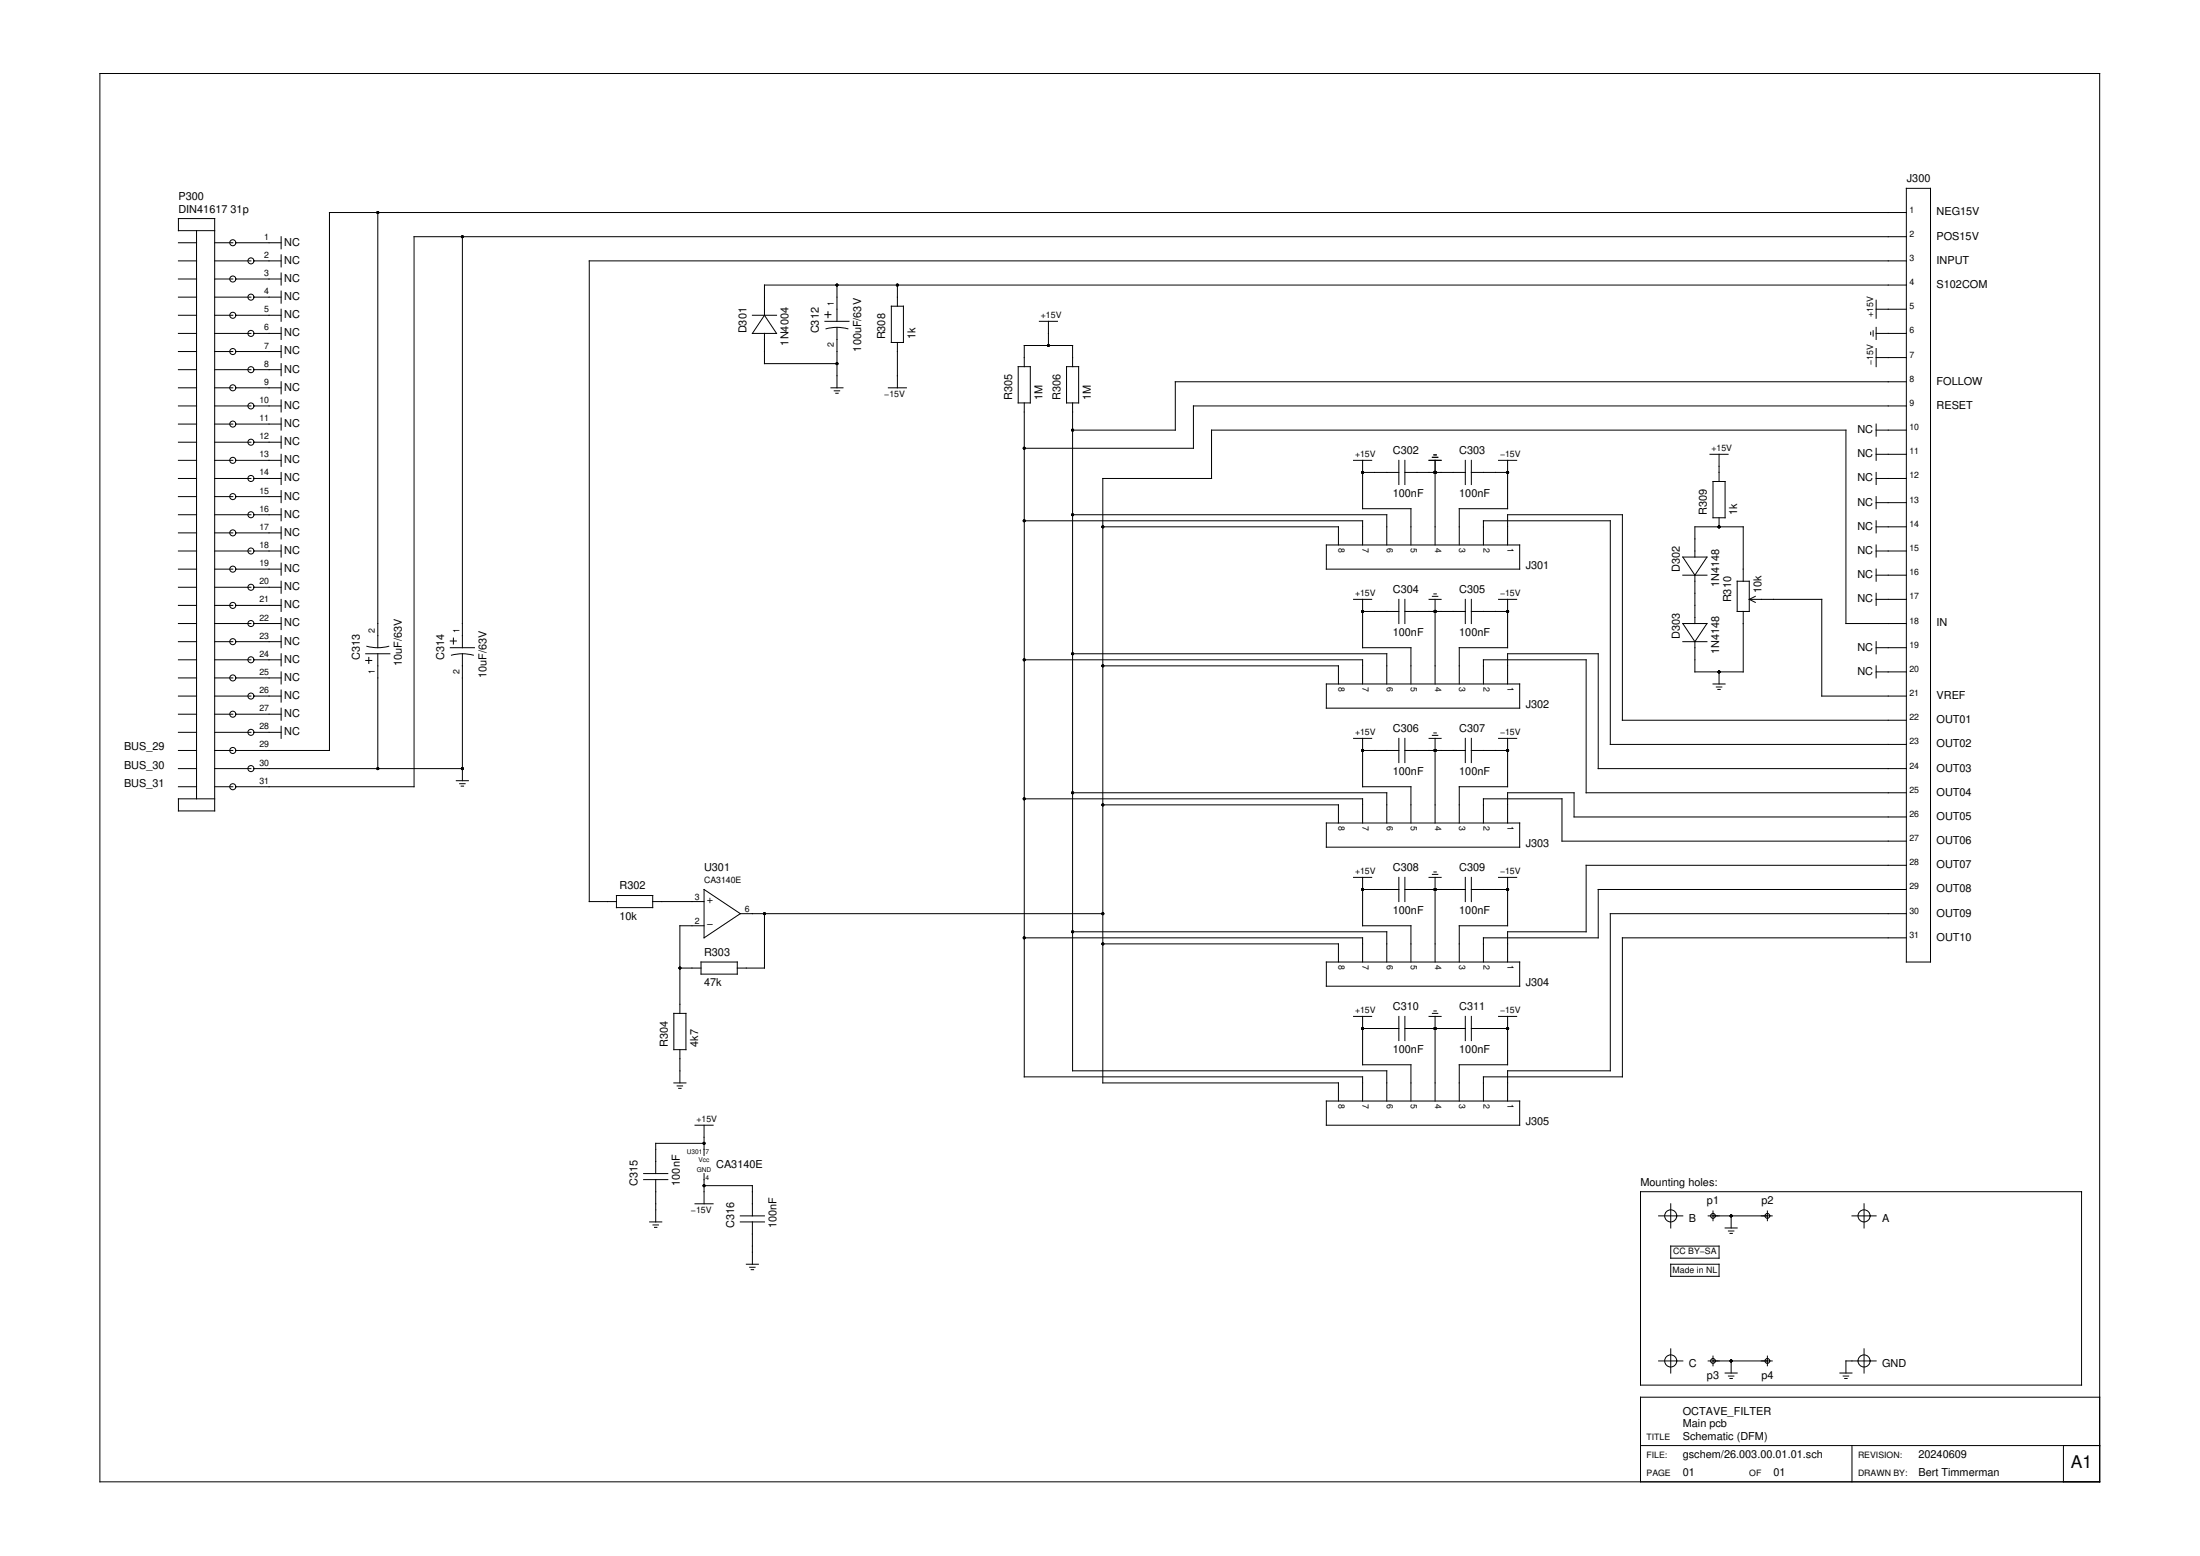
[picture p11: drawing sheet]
<svg xmlns="http://www.w3.org/2000/svg" width="420mm" height="297mm" viewBox="0 0 420 297" stroke-linecap="round" stroke-linejoin="round" font-family="sans-serif">
<g fill="none" stroke="#000" stroke-width=".19">
<path d="M19.1 14h381.9v268.9h-381.9zM364.1 36h4.6v147.6h-4.6zM34.1 56.7h3.4M34.1 53.3h3.4M34.1 46.3h3.4M34.1 49.8h3.4M37.5 44v108.5M41 44h-6.9v-2.3h6.9v113.1h-6.9v-2.3h6.9M41 56.7h6.9M41 53.3h3.5M41 46.3h3.5M41 49.8h6.9"/>
<path d="M45 53.3h8.7M45 46.3h8.7M48.5 56.7h5.2M48.5 49.8h5.2M53.7 45.2v2.3M53.7 48.6v2.4M53.7 52.1v2.3M53.7 55.6v2.3M53.7 59v2.3M72.2 40.6v83M88.3 45.2v78.4M158.1 59.5v1.1"/>
<path d="M159.8 54.4v6.9M170.2 58.5h2.3v6.9h-2.3zM171.4 54.4v4.1M358.3 57.3v3.5M358.3 59h5.8M364.1 49.8h-251.6v122.3h5.2M364.1 40.6h-301.2v102.7h-17.9M364.1 45.2h-285v105h-34.1M364.1 54.4h-218.1v5.8M34.1 77.5h3.4M34.1 74h3.4M34.1 67.1h3.4"/>
<path d="M34.1 63.6h3.4M34.1 60.2h3.4M34.1 70.6h3.4M41 77.5h6.9M41 74h3.5M41 67.1h3.5M41 63.6h6.9M41 60.2h3.5M41 70.6h6.9M45 74h8.7M45 67.1h8.7M45 60.2h8.7"/>
<path d="M48.5 77.5h5.2M48.5 63.6h5.2M48.5 70.6h5.2M53.7 62.5v2.3M53.7 66v2.3M53.7 69.4v2.3M53.7 72.9v2.3M53.7 76.3v2.3M53.7 79.8v2.3M143.7 60.2h4.6M146 60.2l2.3 3.4h-4.6zM146 63.6v5.8h13.8"/>
<path d="M157.5 61.3h4.7M157.5 60.1h1.2M157.8 62.8a8.1 8.1 0 0 1 4.1 0M158.7 74h2.3M159.3 74.6h1.1M159.6 75.1h.5M159.8 62.5v11.5M169.7 74h3.4M171.4 65.4v8.6M194.5 70h2.3v6.9h-2.3zM195.6 70v-4h9.2v4M195.6 76.9v128.7h64.6v4.6"/>
<path d="M198.5 61.3h3.5M200.2 61.3v4.7M203.7 70h2.3v6.9h-2.3zM204.8 76.9v127.5h60v5.8M357.3 63.4v.5M357.7 63.1v1.1M358.3 63.6h5.8M358.3 62.5v2.3M358.3 66.5v3.5M358.3 68.3h5.8M364.1 77.5h-136.2v8.1h-32.3M364.1 72.9h-139.6v9.2h-19.7"/>
<path d="M34.1 98.3h3.4M34.1 94.8h3.4M34.1 87.9h3.4M34.1 81h3.4M34.1 84.4h3.4M34.1 91.3h3.4M41 98.3h6.9M41 94.8h3.5M41 87.9h3.5M41 81h3.5M41 84.4h6.9M41 91.3h6.9"/>
<path d="M45 94.8h8.7M45 87.9h8.7M45 81h8.7M48.5 98.3h5.2M48.5 84.4h5.2M48.5 91.3h5.2M53.7 83.3v2.3M53.7 86.7v2.3M53.7 90.2v2.3M53.7 93.6v2.4M53.7 97.1v2.3M195.6 99.4h64.6v4.6"/>
<path d="M204.8 98.3h60v5.7M258.5 87.9h3.5M260.2 90.2h7M260.2 87.9v9.2h9.3v6.9M267.2 87.9v4.6M268.3 90.2h11.5M268.3 87.9v4.6M272.9 87.9h2.3M273.6 87.3h1M273.8 86.8h.5M274.1 87.9v16.1M279.8 87.9v4.6"/>
<path d="M281 90.2h6.9M281 87.9v4.6M286.2 87.9h3.5M287.9 87.9v9.2h-9.2v6.9M326.6 86.7h3.4M327.2 91.9h2.3v6.9h-2.3zM328.3 86.7v5.2M328.3 98.8v1.8M358.3 91.3h5.8M358.3 81v2.3M358.3 85.6v2.3M358.3 90.2v2.3"/>
<path d="M358.3 94.8v2.3M358.3 99.4v2.3M358.3 82.1h5.8M358.3 86.7h5.8M358.3 96h5.8M34.1 119h3.4M34.1 115.6h3.4M34.1 112.1h3.4M34.1 108.6h3.4M34.1 105.2h3.4M34.1 101.7h3.4M41 119h6.9"/>
<path d="M41 115.6h3.5M41 112.1h6.9M41 108.6h3.5M41 105.2h6.9M41 101.7h3.5M45 115.6h8.7M45 108.6h8.7M45 101.7h8.7M48.5 119h5.2M48.5 112.1h5.2M48.5 105.2h5.2M53.7 100.6v2.3"/>
<path d="M53.7 104v2.3M53.7 107.5v2.3M53.7 111v2.3M53.7 114.4v2.3M53.7 117.9v2.3M210.6 100.6h45v3.4M253.3 104h36.9v4.6h-36.9zM258.5 114.4h3.5M260.2 114.4v9.2h9.3v7M260.2 116.7h7M267.2 114.4v4.6M268.3 114.4v4.6"/>
<path d="M268.3 116.7h11.5M272.9 114.4h2.3M273.6 113.8h1M273.8 113.4h.5M274.1 114.4v16.2M279.8 114.4v4.6M281 114.4v4.6M281 116.7h6.9M283.3 104v-4.6h24.2v42.7h56.6M286.2 114.4h3.5M287.9 104v-5.7h21.9v39.2h54.3M287.9 114.4v9.2h-9.2v7"/>
<path d="M321.4 119h4.6l-2.3 3.5zM321.4 109.8h4.6M321.4 106.3h4.6l-2.3 3.5zM323.7 106.3v-5.7h9.2v10.4M323.7 109.8v9.2M331.8 111h2.3v5.7h-2.3zM332.9 116.7v11.6h-9.2v-5.8M334.1 114.4h13.8v18.5h16.2M334.1 114.4l1.1 .6M335.2 113.8l-1.1 .6M358.3 105.2h5.8M358.3 100.6h5.8"/>
<path d="M358.3 114.4h5.8M358.3 104v2.3M358.3 108.6v2.4M358.3 113.3v2.3M358.3 109.8h5.8M364.1 119h-11.6v-36.9h-121.1v9.2h-20.8v115.4h45v3.5M34.1 129.4h3.4M34.1 126h3.4M34.1 122.5h3.4M34.1 132.9h3.4M34.1 136.3h3.4M34.1 139.8h3.4"/>
<path d="M41 129.4h3.5M41 126h6.9M41 122.5h3.5M41 132.9h6.9M41 136.3h3.5M41 139.8h6.9M45 129.4h8.7M45 122.5h8.7M45 136.3h8.7M48.5 126h5.2M48.5 132.9h5.2M48.5 139.8h5.2"/>
<path d="M53.7 121.3v2.3M53.7 124.8v2.3M53.7 128.3v2.3M53.7 131.7v2.3M53.7 135.2v2.3M53.7 138.6v2.4M69.8 124.8h4.7M69.8 126.1h1.2M70.1 123.4a8.1 8.1 0 0 0 4.1 0M70.4 125.5v1.1M72.2 124.8v21.9M86 123.6h4.6"/>
<path d="M86 122.4h1.2M86.2 125.1a8.1 8.1 0 0 1 4.2 0M86.6 121.8v1.2M88.3 124.8v24.2M195.6 126h64.6v4.6M204.8 124.8h60v5.8M210.6 127.1h45v3.5M253.3 130.6h36.9v4.6h-36.9zM273.8 139.9h.5M283.3 130.6v-4.6h19.6v25.3h61.2M287.9 130.6v-5.8h17.3v21.9h58.9M321.4 122.5h4.6"/>
<path d="M327.2 130.6h2.3M327.8 131.1h1M328.1 131.6h.4M328.3 128.3v2.3M358.3 123.6h5.8M358.3 128.3h5.8M358.3 122.5v2.3M358.3 127.1v2.3M34.1 143.3h3.4M34.1 150.2h3.4M34.1 146.7h3.4M41 143.3h3.5"/>
<path d="M41 150.2h3.5M41 146.7h6.9M48.5 146.7h39.8M87.2 149h2.3M87.8 149.6h1M88.1 150.1h.4M195.6 152.5h64.6v4.6M204.8 151.3h60v5.8M210.6 153.6h45v3.5M253.3 157.1h36.9v4.6h-36.9zM258.5 141h3.5M260.2 143.3h7"/>
<path d="M260.2 141v9.2h9.3v6.9M267.2 141v4.6M268.3 143.3h11.5M268.3 141v4.6M272.9 141h2.3M273.6 140.4h1M274.1 141v16.1M279.8 141v4.6M281 143.3h6.9M281 141v4.6M283.3 157.1v-4.6h15v8.1h65.8M286.2 141h3.5"/>
<path d="M287.9 141v9.2h-9.2v6.9M364.1 156h-63.5v-4.7h-12.7v5.8M117.7 171h7v2.3h-7zM124.7 172.1h9.8M134.5 176.7h-4.7v16.8M134.5 169.8l6.9 4.6-6.9 4.6zM141.4 174.4h69.2M146 174.4v10.4h-5.2M195.6 179h64.6v4.6M204.8 177.9h60v5.7M258.5 167.5h3.5M260.2 167.5v9.2h9.3v6.9"/>
<path d="M260.2 169.8h7M267.2 167.5v4.6M268.3 167.5v4.6M268.3 169.8h11.5M272.9 167.5h2.3M273.6 166.9h1M273.8 166.5h.5M274.1 167.5v16.1M279.8 167.5v4.6M281 167.5v4.6M281 169.8h6.9M286.2 167.5h3.5"/>
<path d="M287.9 167.5v9.2h-9.2v6.9M364.1 174.4h-56.6v30h-19.6v5.8M364.1 169.8h-58.9v9.2h-21.9v4.6M364.1 165.2h-61.2v12.7h-15v5.7M364.1 179h-54.3v26.6h-26.5v4.6M128.7 193.5h2.3v6.9h-2.3zM129.8 184.8h4.1M133.9 183.6h6.9v2.4h-6.9zM210.6 180.2h45v3.4M253.3 183.6h36.9v4.7h-36.9zM258.5 194h3.5M260.2 196.3h7"/>
<path d="M260.2 194v9.3h9.3v6.9M267.2 194v4.6M268.3 194v4.6M268.3 196.3h11.5M272.9 194h2.3M273.6 193.5h1M273.8 193h.5M274.1 194v16.2M279.8 194v4.6M281 194v4.6M281 196.3h6.9M286.2 194h3.5"/>
<path d="M287.9 194v9.3h-9.2v6.9M128.7 206.7h2.3M129.3 207.3h1.1M129.6 207.8h.5M129.8 200.4v6.3M132.7 214.8h3.5M134.5 214.8v5.8M134.5 218.3h-9.3v5.7M253.3 210.2h36.9v4.6h-36.9zM122.9 225.2h4.6M122.9 224h4.6M124.1 233.3h2.3"/>
<path d="M124.7 233.8h1M125 234.3h.5M125.2 225.2v8.1M132.7 229.8h3.5M134.5 224v5.8M134.5 226.3h9.2v5.8M141.4 232.1h4.6M141.4 233.3h4.6M143.7 233.3v8M313.3 227.5h84.2v36.9h-84.2zM316.8 232.1h4.6M319.1 237.9h9.2v2.3h-9.2z"/>
<path d="M319.1 229.8v4.6M326.2 232.1h12.3M327.2 231.2v1.8M329.5 234.4h2.3M330.1 235h1M330.4 235.5h.4M330.6 232.1v2.3M337.5 231.2v1.8M353.7 232.1h4.6M356 229.8v4.6M142.5 241.3h2.3M143.2 241.9h1"/>
<path d="M143.5 242.4h.4M316.8 259.8h4.6M319.1 241.3h9.2v2.3h-9.2zM319.1 257.5v4.6M326.2 259.8h12.3M327.2 258.9v1.8M330.6 259.8v2.3M337.5 258.9v1.8M356 257.5v4.6M358.3 259.8h-5.8v2.3M313.3 276h87.7M329.5 262.1h2.3"/>
<path d="M330.1 262.7h1M330.4 263.1h.4M351.4 262.1h2.3M352 262.7h1.1M352.3 263.1h.5M353.7 276v6.9M394.1 276v6.9M401 266.7h-87.7v16.2"/>
<circle cx="44.5" cy="53.3" r=".58"/>
<circle cx="44.5" cy="46.3" r=".58"/>
<circle cx="47.9" cy="56.7" r=".58"/>
<circle cx="47.9" cy="49.8" r=".58"/>
<circle cx="44.5" cy="67.1" r=".58"/>
<circle cx="44.5" cy="60.2" r=".58"/>
<circle cx="44.5" cy="74" r=".58"/>
<circle cx="47.9" cy="63.6" r=".58"/>
<circle cx="47.9" cy="77.5" r=".58"/>
<circle cx="47.9" cy="70.6" r=".58"/>
<circle cx="44.5" cy="81" r=".58"/>
<circle cx="44.5" cy="94.8" r=".58"/>
<circle cx="44.5" cy="87.9" r=".58"/>
<circle cx="47.9" cy="84.4" r=".58"/>
<circle cx="47.9" cy="91.3" r=".58"/>
<circle cx="47.9" cy="98.3" r=".58"/>
<circle cx="44.5" cy="108.6" r=".58"/>
<circle cx="44.5" cy="115.6" r=".58"/>
<circle cx="44.5" cy="101.7" r=".58"/>
<circle cx="47.9" cy="112.1" r=".58"/>
<circle cx="47.9" cy="119" r=".58"/>
<circle cx="47.9" cy="105.2" r=".58"/>
<circle cx="44.5" cy="136.3" r=".58"/>
<circle cx="44.5" cy="122.5" r=".58"/>
<circle cx="44.5" cy="129.4" r=".58"/>
<circle cx="47.9" cy="132.9" r=".58"/>
<circle cx="47.9" cy="139.8" r=".58"/>
<circle cx="47.9" cy="126" r=".58"/>
<circle cx="44.5" cy="150.2" r=".58"/>
<circle cx="44.5" cy="143.3" r=".58"/>
<circle cx="47.9" cy="146.7" r=".58"/>
<circle cx="319.1" cy="232.1" r="1.15"/>
<circle cx="327.2" cy="232.1" r=".46"/>
<circle cx="337.5" cy="232.1" r=".46"/>
<circle cx="356" cy="232.1" r="1.15"/>
<circle cx="319.1" cy="259.8" r="1.15"/>
<circle cx="327.2" cy="259.8" r=".46"/>
<circle cx="337.5" cy="259.8" r=".46"/>
<circle cx="356" cy="259.8" r="1.15"/>
</g>
<g fill="#000">
<circle cx="72.2" cy="40.6" r=".29"/>
<circle cx="88.3" cy="45.2" r=".29"/>
<circle cx="159.8" cy="54.4" r=".29"/>
<circle cx="171.4" cy="54.4" r=".29"/>
<circle cx="159.8" cy="69.4" r=".29"/>
<circle cx="200.2" cy="66" r=".29"/>
<circle cx="195.6" cy="85.6" r=".29"/>
<circle cx="195.6" cy="99.4" r=".29"/>
<circle cx="204.8" cy="98.3" r=".29"/>
<circle cx="204.8" cy="82.1" r=".29"/>
<circle cx="260.2" cy="90.2" r=".29"/>
<circle cx="274.1" cy="90.2" r=".29"/>
<circle cx="287.9" cy="90.2" r=".29"/>
<circle cx="210.6" cy="100.6" r=".29"/>
<circle cx="260.2" cy="116.7" r=".29"/>
<circle cx="274.1" cy="116.7" r=".29"/>
<circle cx="287.9" cy="116.7" r=".29"/>
<circle cx="328.3" cy="100.6" r=".29"/>
<circle cx="195.6" cy="126" r=".29"/>
<circle cx="204.8" cy="124.8" r=".29"/>
<circle cx="210.6" cy="127.1" r=".29"/>
<circle cx="328.3" cy="128.3" r=".29"/>
<circle cx="72.2" cy="146.7" r=".29"/>
<circle cx="88.3" cy="146.7" r=".29"/>
<circle cx="195.6" cy="152.5" r=".29"/>
<circle cx="204.8" cy="151.3" r=".29"/>
<circle cx="210.6" cy="153.6" r=".29"/>
<circle cx="260.2" cy="143.3" r=".29"/>
<circle cx="274.1" cy="143.3" r=".29"/>
<circle cx="287.9" cy="143.3" r=".29"/>
<circle cx="146" cy="174.4" r=".29"/>
<circle cx="195.6" cy="179" r=".29"/>
<circle cx="204.8" cy="177.9" r=".29"/>
<circle cx="210.6" cy="174.4" r=".29"/>
<circle cx="260.2" cy="169.8" r=".29"/>
<circle cx="274.1" cy="169.8" r=".29"/>
<circle cx="287.9" cy="169.8" r=".29"/>
<circle cx="129.8" cy="184.8" r=".29"/>
<circle cx="210.6" cy="180.2" r=".29"/>
<circle cx="260.2" cy="196.3" r=".29"/>
<circle cx="274.1" cy="196.3" r=".29"/>
<circle cx="287.9" cy="196.3" r=".29"/>
<circle cx="134.5" cy="218.3" r=".29"/>
<circle cx="134.5" cy="226.3" r=".29"/>
<circle cx="330.6" cy="232.1" r=".29"/>
<circle cx="330.6" cy="259.8" r=".29"/>
</g>
<text font-size="3.3" x="395.5" y="280.3">A1</text>
<g font-size="2.1">
<text x="364.2" y="34.8">J300</text>
<text x="34.1" y="38.3">P300</text>
<text x="34.1" y="40.6">DIN41617 31p</text>
<text x="369.8" y="41.1">NEG15V</text>
<text x="54.3" y="46.9">NC</text>
<text x="369.8" y="45.7">POS15V</text>
<text x="54.3" y="53.8">NC</text>
<text x="54.3" y="50.4">NC</text>
<text x="369.8" y="50.3">INPUT</text>
<text x="54.3" y="57.3">NC</text>
<text x="369.8" y="55">S102COM</text>
<text x="54.3" y="64.2">NC</text>
<text x="54.3" y="60.7">NC</text>
<text x="142.5" y="63.6" transform="rotate(-90 142.5 63.6)">D301</text>
<text x="150.6" y="66" transform="rotate(-90 150.6 66)">1N4004</text>
<text x="156.4" y="63.6" transform="rotate(-90 156.4 63.6)">C312</text>
<text x="169.1" y="64.8" transform="rotate(-90 169.1 64.8)">R308</text>
<text x="174.8" y="64.8" transform="rotate(-90 174.8 64.8)">1k</text>
<text x="54.3" y="71.1">NC</text>
<text x="54.3" y="67.7">NC</text>
<text x="164.5" y="67.1" transform="rotate(-90 164.5 67.1)">100uF/63V</text>
<text x="54.3" y="74.6">NC</text>
<text x="193.3" y="76.3" transform="rotate(-90 193.3 76.3)">R305</text>
<text x="199.1" y="76.3" transform="rotate(-90 199.1 76.3)">1M</text>
<text x="202.5" y="76.3" transform="rotate(-90 202.5 76.3)">R306</text>
<text x="208.3" y="76.3" transform="rotate(-90 208.3 76.3)">1M</text>
<text x="369.8" y="73.4">FOLLOW</text>
<text x="54.3" y="81.5">NC</text>
<text x="54.3" y="78.1">NC</text>
<text x="354.7" y="82.7">NC</text>
<text x="369.8" y="78.1">RESET</text>
<text x="54.3" y="88.4">NC</text>
<text x="54.3" y="85">NC</text>
<text x="266" y="86.7">C302</text>
<text x="278.7" y="86.7">C303</text>
<text x="354.7" y="87.3">NC</text>
<text x="54.3" y="95.4">NC</text>
<text x="54.3" y="91.9">NC</text>
<text x="266" y="94.8">100nF</text>
<text x="278.7" y="94.8">100nF</text>
<text x="354.7" y="91.9">NC</text>
<text x="54.3" y="98.8">NC</text>
<text x="326" y="98.3" transform="rotate(-90 326 98.3)">R309</text>
<text x="331.8" y="98.3" transform="rotate(-90 331.8 98.3)">1k</text>
<text x="354.7" y="101.1">NC</text>
<text x="354.7" y="96.5">NC</text>
<text x="54.3" y="105.7">NC</text>
<text x="54.3" y="102.3">NC</text>
<text x="354.7" y="105.7">NC</text>
<text x="54.3" y="112.7">NC</text>
<text x="54.3" y="109.2">NC</text>
<text x="266" y="113.3">C304</text>
<text x="278.7" y="113.3">C305</text>
<text x="291.4" y="108.6">J301</text>
<text x="320.8" y="109.2" transform="rotate(-90 320.8 109.2)">D302</text>
<text x="328.3" y="112.1" transform="rotate(-90 328.3 112.1)">1N4148</text>
<text x="336.4" y="113.3" transform="rotate(-90 336.4 113.3)">10k</text>
<text x="354.7" y="110.4">NC</text>
<text x="54.3" y="119.6">NC</text>
<text x="54.3" y="116.1">NC</text>
<text x="330.6" y="115" transform="rotate(-90 330.6 115)">R310</text>
<text x="354.7" y="115">NC</text>
<text x="369.8" y="119.6">IN</text>
<text x="54.3" y="123.1">NC</text>
<text x="68.7" y="126" transform="rotate(-90 68.7 126)">C313</text>
<text x="84.8" y="126" transform="rotate(-90 84.8 126)">C314</text>
<text x="266" y="121.3">100nF</text>
<text x="278.7" y="121.3">100nF</text>
<text x="320.8" y="121.9" transform="rotate(-90 320.8 121.9)">D303</text>
<text x="328.3" y="124.8" transform="rotate(-90 328.3 124.8)">1N4148</text>
<text x="354.7" y="124.2">NC</text>
<text x="54.3" y="130">NC</text>
<text x="54.3" y="126.5">NC</text>
<text x="76.8" y="127.1" transform="rotate(-90 76.8 127.1)">10uF/63V</text>
<text x="92.9" y="129.4" transform="rotate(-90 92.9 129.4)">10uF/63V</text>
<text x="354.7" y="128.8">NC</text>
<text x="54.3" y="136.9">NC</text>
<text x="54.3" y="133.4">NC</text>
<text x="291.4" y="135.2">J302</text>
<text x="369.8" y="133.4">VREF</text>
<text x="23.7" y="143.3">BUS_29</text>
<text x="54.3" y="140.4">NC</text>
<text x="266" y="139.8">C306</text>
<text x="278.7" y="139.8">C307</text>
<text x="369.8" y="142.7">OUT02</text>
<text x="369.8" y="138.1">OUT01</text>
<text x="23.7" y="146.7">BUS_30</text>
<text x="266" y="147.9">100nF</text>
<text x="278.7" y="147.9">100nF</text>
<text x="369.8" y="147.3">OUT03</text>
<text x="23.7" y="150.2">BUS_31</text>
<text x="369.8" y="151.9">OUT04</text>
<text x="291.4" y="161.7">J303</text>
<text x="369.8" y="156.5">OUT05</text>
<text x="369.8" y="161.1">OUT06</text>
<text x="134.5" y="166.3">U301</text>
<text x="266" y="166.3">C308</text>
<text x="278.7" y="166.3">C309</text>
<text x="369.8" y="165.7">OUT07</text>
<text x="118.3" y="169.8">R302</text>
<text x="135" y="172.5">+</text>
<text x="369.8" y="170.4">OUT08</text>
<text x="118.3" y="175.6">10k</text>
<text x="135" y="176.9">−</text>
<text x="266" y="174.4">100nF</text>
<text x="278.7" y="174.4">100nF</text>
<text x="369.8" y="175">OUT09</text>
<text x="369.8" y="179.6">OUT10</text>
<text x="134.5" y="182.5">R303</text>
<text x="134.5" y="188.3">47k</text>
<text x="291.4" y="188.3">J304</text>
<text x="266" y="192.9">C310</text>
<text x="278.7" y="192.9">C311</text>
<text x="127.5" y="199.8" transform="rotate(-90 127.5 199.8)">R304</text>
<text x="133.3" y="199.8" transform="rotate(-90 133.3 199.8)">4k7</text>
<text x="266" y="201">100nF</text>
<text x="278.7" y="201">100nF</text>
<text x="291.4" y="214.8">J305</text>
<text x="121.8" y="226.3" transform="rotate(-90 121.8 226.3)">C315</text>
<text x="129.8" y="226.3" transform="rotate(-90 129.8 226.3)">100nF</text>
<text x="136.8" y="222.9">CA3140E</text>
<text x="313.3" y="226.3">Mounting holes:</text>
<text x="322.5" y="233.3">B</text>
<text x="326" y="229.8">p1</text>
<text x="336.4" y="229.8">p2</text>
<text x="359.5" y="233.3">A</text>
<text x="140.2" y="234.4" transform="rotate(-90 140.2 234.4)">C316</text>
<text x="148.3" y="234.4" transform="rotate(-90 148.3 234.4)">100nF</text>
<text x="322.5" y="261">C</text>
<text x="326" y="263.3">p3</text>
<text x="336.4" y="263.3">p4</text>
<text x="359.5" y="261">GND</text>
<text x="321.4" y="270.2">OCTAVE_FILTER</text>
<text x="321.4" y="274.8">Schematic (DFM)</text>
<text x="321.4" y="272.5">Main pcb</text>
<text x="321.4" y="281.7">01</text>
<text x="321.4" y="278.3">gschem/26.003.00.01.01.sch</text>
<text x="338.7" y="281.7">01</text>
<text x="366.4" y="281.7">Bert Timmerman</text>
<text x="366.4" y="278.3">20240609</text>
</g>
<g font-size="1.7">
<text x="364.7" y="40.6">1</text>
<text x="50.5" y="45.8">1</text>
<text x="364.7" y="45.2">2</text>
<text x="50.5" y="52.7">3</text>
<text x="50.5" y="49.2">2</text>
<text x="364.7" y="49.8">3</text>
<text x="50.5" y="59.6">5</text>
<text x="50.5" y="56.1">4</text>
<text x="159.3" y="58.5" transform="rotate(-90 159.3 58.5)">1</text>
<text x="364.7" y="54.4">4</text>
<text x="364.7" y="59">5</text>
<text x="50.5" y="63.1">6</text>
<text x="198.8" y="60.8">+15V</text>
<text x="357.7" y="60.5" transform="rotate(-90 357.7 60.5)">+15V</text>
<text x="364.7" y="63.6">6</text>
<text x="50.5" y="66.5">7</text>
<text x="50.5" y="70">8</text>
<text x="159.3" y="66.3" transform="rotate(-90 159.3 66.3)">2</text>
<text x="357.7" y="69.7" transform="rotate(-90 357.7 69.7)">−15V</text>
<text x="364.7" y="68.3">7</text>
<text x="49.5" y="76.9">10</text>
<text x="50.5" y="73.5">9</text>
<text x="168.9" y="75.8">−15V</text>
<text x="364.7" y="72.9">8</text>
<text x="364.7" y="77.5">9</text>
<text x="49.5" y="80.4">11</text>
<text x="49.5" y="83.8">12</text>
<text x="364.7" y="82.1">10</text>
<text x="49.5" y="87.3">13</text>
<text x="258.8" y="87.3">+15V</text>
<text x="286.5" y="87.3">−15V</text>
<text x="326.9" y="86.1">+15V</text>
<text x="364.7" y="86.7">11</text>
<text x="49.5" y="94.2">15</text>
<text x="49.5" y="90.8">14</text>
<text x="364.7" y="91.3">12</text>
<text x="364.7" y="96">13</text>
<text x="49.5" y="101.1">17</text>
<text x="49.5" y="97.7">16</text>
<text x="364.7" y="100.6">14</text>
<text x="49.5" y="104.6">18</text>
<text x="255.6" y="104.6" transform="rotate(90 255.6 104.6)">8</text>
<text x="260.2" y="104.6" transform="rotate(90 260.2 104.6)">7</text>
<text x="264.8" y="104.6" transform="rotate(90 264.8 104.6)">6</text>
<text x="269.5" y="104.6" transform="rotate(90 269.5 104.6)">5</text>
<text x="274.1" y="104.6" transform="rotate(90 274.1 104.6)">4</text>
<text x="278.7" y="104.6" transform="rotate(90 278.7 104.6)">3</text>
<text x="283.3" y="104.6" transform="rotate(90 283.3 104.6)">2</text>
<text x="287.9" y="104.6" transform="rotate(90 287.9 104.6)">1</text>
<text x="364.7" y="105.2">15</text>
<text x="49.5" y="111.5">20</text>
<text x="49.5" y="108.1">19</text>
<text x="258.8" y="113.8">+15V</text>
<text x="286.5" y="113.8">−15V</text>
<text x="364.7" y="109.8">16</text>
<text x="49.5" y="118.5">22</text>
<text x="49.5" y="115">21</text>
<text x="364.7" y="114.4">17</text>
<text x="364.7" y="119">18</text>
<text x="49.5" y="125.4">24</text>
<text x="49.5" y="121.9">23</text>
<text x="71.6" y="120.8" transform="rotate(-90 71.6 120.8)">2</text>
<text x="87.7" y="120.8" transform="rotate(-90 87.7 120.8)">1</text>
<text x="364.7" y="123.6">19</text>
<text x="49.5" y="128.8">25</text>
<text x="71.6" y="128.6" transform="rotate(-90 71.6 128.6)">1</text>
<text x="87.7" y="128.6" transform="rotate(-90 87.7 128.6)">2</text>
<text x="255.6" y="131.1" transform="rotate(90 255.6 131.1)">8</text>
<text x="260.2" y="131.1" transform="rotate(90 260.2 131.1)">7</text>
<text x="264.8" y="131.1" transform="rotate(90 264.8 131.1)">6</text>
<text x="269.5" y="131.1" transform="rotate(90 269.5 131.1)">5</text>
<text x="274.1" y="131.1" transform="rotate(90 274.1 131.1)">4</text>
<text x="278.7" y="131.1" transform="rotate(90 278.7 131.1)">3</text>
<text x="283.3" y="131.1" transform="rotate(90 283.3 131.1)">2</text>
<text x="287.9" y="131.1" transform="rotate(90 287.9 131.1)">1</text>
<text x="364.7" y="128.3">20</text>
<text x="49.5" y="132.3">26</text>
<text x="49.5" y="135.8">27</text>
<text x="364.7" y="132.9">21</text>
<text x="364.7" y="137.5">22</text>
<text x="49.5" y="139.2">28</text>
<text x="49.5" y="142.7">29</text>
<text x="258.8" y="140.4">+15V</text>
<text x="286.5" y="140.4">−15V</text>
<text x="364.7" y="142.1">23</text>
<text x="49.5" y="149.6">31</text>
<text x="49.5" y="146.1">30</text>
<text x="364.7" y="146.7">24</text>
<text x="364.7" y="151.3">25</text>
<text x="364.7" y="156">26</text>
<text x="255.6" y="157.7" transform="rotate(90 255.6 157.7)">8</text>
<text x="260.2" y="157.7" transform="rotate(90 260.2 157.7)">7</text>
<text x="264.8" y="157.7" transform="rotate(90 264.8 157.7)">6</text>
<text x="269.5" y="157.7" transform="rotate(90 269.5 157.7)">5</text>
<text x="274.1" y="157.7" transform="rotate(90 274.1 157.7)">4</text>
<text x="278.7" y="157.7" transform="rotate(90 278.7 157.7)">3</text>
<text x="283.3" y="157.7" transform="rotate(90 283.3 157.7)">2</text>
<text x="287.9" y="157.7" transform="rotate(90 287.9 157.7)">1</text>
<text x="364.7" y="160.6">27</text>
<text x="258.8" y="166.9">+15V</text>
<text x="286.5" y="166.9">−15V</text>
<text x="364.7" y="165.2">28</text>
<text x="132.7" y="171.8">3</text>
<text x="134.5" y="168.6">CA3140E</text>
<text x="364.7" y="169.8">29</text>
<text x="132.7" y="176.4">2</text>
<text x="142.2" y="174.1">6</text>
<text x="364.7" y="174.4">30</text>
<text x="364.7" y="179">31</text>
<text x="255.6" y="184.2" transform="rotate(90 255.6 184.2)">8</text>
<text x="260.2" y="184.2" transform="rotate(90 260.2 184.2)">7</text>
<text x="264.8" y="184.2" transform="rotate(90 264.8 184.2)">6</text>
<text x="269.5" y="184.2" transform="rotate(90 269.5 184.2)">5</text>
<text x="274.1" y="184.2" transform="rotate(90 274.1 184.2)">4</text>
<text x="278.7" y="184.2" transform="rotate(90 278.7 184.2)">3</text>
<text x="283.3" y="184.2" transform="rotate(90 283.3 184.2)">2</text>
<text x="287.9" y="184.2" transform="rotate(90 287.9 184.2)">1</text>
<text x="258.8" y="193.5">+15V</text>
<text x="286.5" y="193.5">−15V</text>
<text x="133" y="214.2">+15V</text>
<text x="255.6" y="210.8" transform="rotate(90 255.6 210.8)">8</text>
<text x="260.2" y="210.8" transform="rotate(90 260.2 210.8)">7</text>
<text x="264.8" y="210.8" transform="rotate(90 264.8 210.8)">6</text>
<text x="269.5" y="210.8" transform="rotate(90 269.5 210.8)">5</text>
<text x="274.1" y="210.8" transform="rotate(90 274.1 210.8)">4</text>
<text x="278.7" y="210.8" transform="rotate(90 278.7 210.8)">3</text>
<text x="283.3" y="210.8" transform="rotate(90 283.3 210.8)">2</text>
<text x="287.9" y="210.8" transform="rotate(90 287.9 210.8)">1</text>
<text x="132" y="231.6">−15V</text>
<text x="319.5" y="239.5">CC BY−SA</text>
<text x="319.4" y="242.9">Made in NL</text>
<text x="314.5" y="274.8">TITLE</text>
<text x="314.5" y="278.3">FILE:</text>
<text x="314.5" y="281.7">PAGE</text>
<text x="334.1" y="281.7">OF</text>
<text x="354.8" y="278.3">REVISION:</text>
<text x="354.8" y="281.7">DRAWN BY:</text>
</g>
<g font-size="1.3">
<text x="131.2" y="220.3">U301</text>
<text x="133.4" y="221.8">Vcc</text>
<text x="134.7" y="220.3">7</text>
<text x="133.1" y="223.7">GND</text>
<text x="134.7" y="225.2">4</text>
</g>
</svg>
